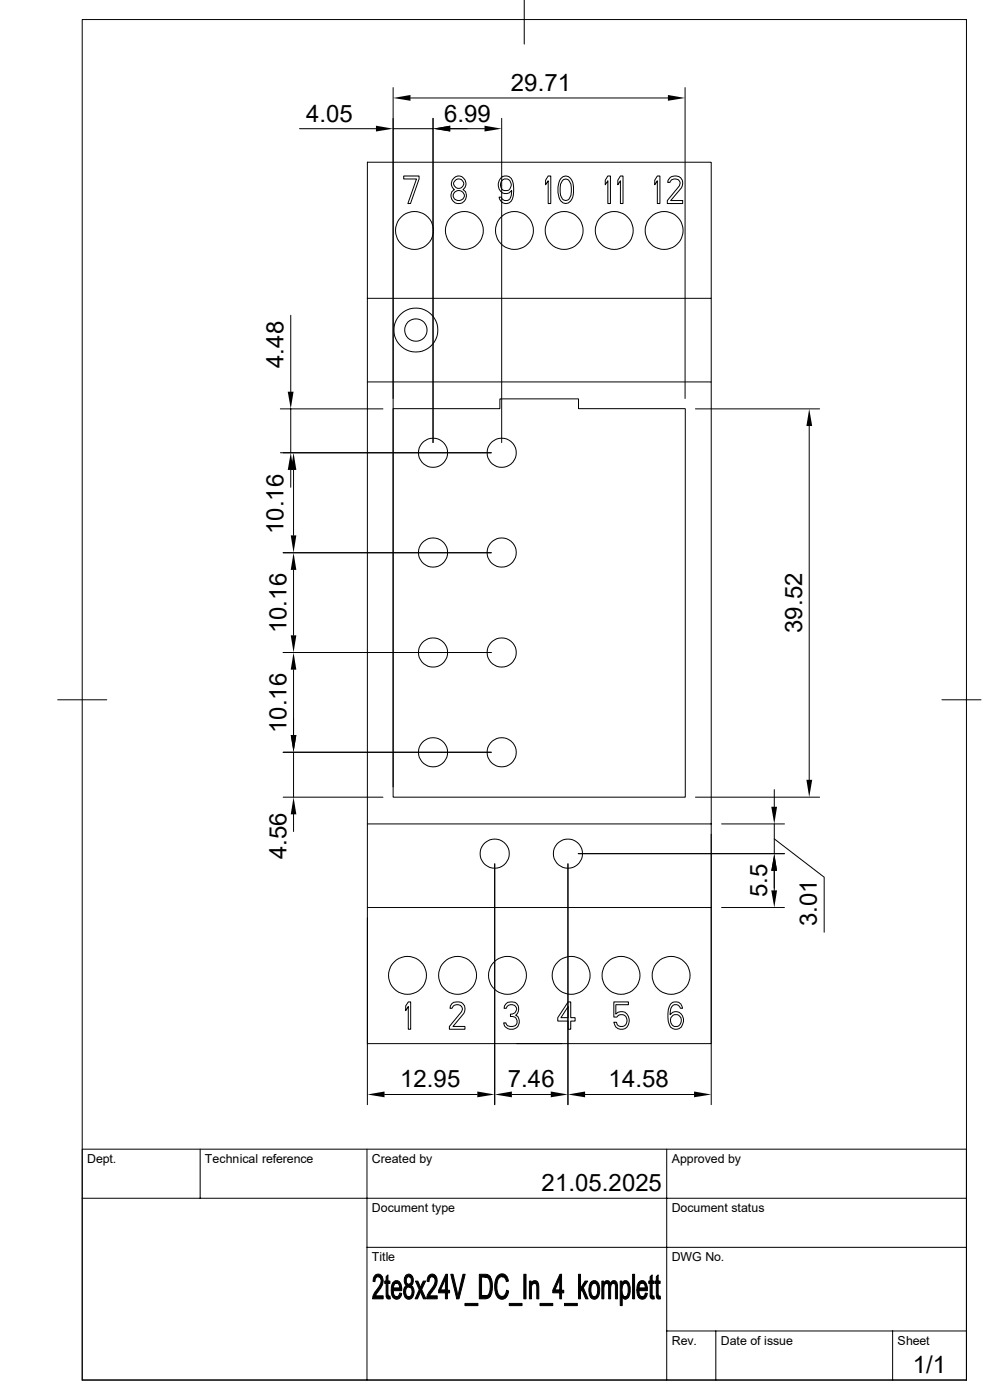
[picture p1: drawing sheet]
<svg xmlns="http://www.w3.org/2000/svg" width="210mm" height="297mm" viewBox="0 0 210 297" stroke-linecap="round" stroke-linejoin="round" font-family="sans-serif">
<g fill="none" stroke="#000" stroke-width=".21">
<path d="M17.4 4.1h187.6v288.7h-187.6zM83.4 18.6v148.3M111.2 0v9.4M145.3 18.6v65.9M63.5 27.3h16.3M83.4 27.3h8.5M85.6 37.3h3.3v.7l-1.8 5.2h-.6l1.8-5.2h-2.7zM87.1 20.8h54.6M91.9 25.1v68.8M95.5 27.3h7.3M96.2 37.8a1.55 1.55 0 0 1 2.3 .2 1.55 1.55 0 0 1-.3 2.2 1.65 1.65 0 0 1-.2 2.9 1.65 1.65 0 0 1-2.3-1.8l.1-.6 .6-.5a1.53 1.53 0 0 1-.2-2.4zM106.2 37.8a1.55 1.55 0 0 1 1.7-.4 1.55 1.55 0 0 1 1 1.5 6.4 6.4 0 0 1-.4 3.8 1.47 1.47 0 0 1-1.6 .4 1.47 1.47 0 0 1-1-1.3h.4a1.09 1.09 0 0 0 1.3 .8 1.09 1.09 0 0 0 .9-1.2v-1a1.57 1.57 0 0 1-1.7 .6 1.57 1.57 0 0 1-1.1-1.5l.2-1.1z"/>
<path d="M106.4 25.1v68.8M106.4 38.4a1.21 1.21 0 0 1 1.7 0 1.21 1.21 0 0 1 0 1.7 1.21 1.21 0 0 1-1.7 0 1.59 1.59 0 0 1 0-1.7zM116.3 37.3h.5v5.9h-.5v-4.8l-.6 .8v-1zM119 37.8a1.44 1.44 0 0 1 1.5-.3 1.44 1.44 0 0 1 1 1.2 4 4 0 0 1-.9 4.4 1.63 1.63 0 0 1-2.1-1.7 4.8 4.8 0 0 1 .5-3.6zM119.3 38.4a.87 .87 0 0 1 1.4 0 3.7 3.7 0 0 1-.2 4l-.5 .1a1.49 1.49 0 0 1-1.2-1.8l.1-1.6zM128.9 37.3h.6v5.9h-.6v-4.8l-.5 .8v-1zM131.6 37.3h.6v5.9h-.6v-4.8l-.5 .8v-1zM139.4 37.3h.6v5.9h-.6v-4.8l-.5 .8v-1zM142.1 37.7a1.63 1.63 0 0 1 2.2-.1 1.63 1.63 0 0 1 .3 2.2l-2.3 2.7h2.5v.7h-3.2v-.7l2.5-3a1.06 1.06 0 0 0-.4-1.5 1.06 1.06 0 0 0-1.4 .4l-.2 .3h-.5l.1-.5zM96.4 40.8a1.15 1.15 0 0 1 1.6-.2 1.15 1.15 0 0 1 .2 1.6 1.15 1.15 0 0 1-1.5 .1 1.15 1.15 0 0 1-.3-1.5zM61.7 66.9v16.2M77.9 63.3v158.1h73v-28.9"/>
<path d="M77.9 63.3v-28.9h73v28.9M77.9 63.3h73v17.7M59.5 86.7h21.7M59.5 96.1h44.7M61.7 86.7v9.4M61.7 99.7v3.7M62.3 99.7v13.9M77.9 81h73v93.8M83.4 86.7h22.6v-2.1h16.7v2.1h22.7v82.4h-62zM147.5 86.7h26.4M171.7 90.4v75M60.1 117.3h44.1"/>
<path d="M60.1 138.4h44.1M62.3 120.9v13.9M12.2 148.5h10.4M60.1 159.6h44.1M62.3 142.1v13.9M62.3 159.6v9.5M199.8 148.5h8.3M60.1 169.1h21.1M62.3 172.8v3.6M77.9 174.8h73v17.7h-73M147.5 169.1h26.4M150.9 177v57.4"/>
<path d="M153.1 174.8h13.3M164.3 174.8v6.3zM164.3 178l10.5 8.1v11.7M164.3 167.5v3.7M77.9 194.7v39.7M104.9 183.3v51.1M120.5 183.3v51.1M122.7 181.1h43.7M153.1 192.5h13.3M164.3 184.7v4.2M86.6 212.6h.5v5.8h-.5v-4.9l-.5 .9v-1zM95.9 212.9a1.85 1.85 0 0 1 2.7 .5 2.07 2.07 0 0 1-.2 1.6l-2.3 2.8h2.5v.6h-3.3v-.6l2.6-3.2a1.09 1.09 0 0 0-.6-1.5 1.09 1.09 0 0 0-1.4 .8h-.4v-.5z"/>
<path d="M107.4 212.9a1.6 1.6 0 0 1 2.4 .2 1.6 1.6 0 0 1-.4 2.3 1.6 1.6 0 0 1-.2 2.8 1.65 1.65 0 0 1-2.4-1.2h.5a1.19 1.19 0 0 0 1.8 .7 1.19 1.19 0 0 0 .1-1.9l-.9-.2v-.5a1.06 1.06 0 0 0 1.1-.6 1.06 1.06 0 0 0-.3-1.2 1.22 1.22 0 0 0-1.7 .6h-.5l.1-.5zM120.5 212.6h.6v3.3h.9v.7h-.9v1.8h-.6v-1.8h-2.2v-.7zM120.5 213.5v2.4h-1.5zM130.2 212.6h3.1v.5h-2.7v2a1.63 1.63 0 0 1 1.9-.4 1.63 1.63 0 0 1 1 1.6 1.66 1.66 0 0 1-1.3 2 1.66 1.66 0 0 1-2-1.4h.6a1.17 1.17 0 0 0 1.5 .8 1.17 1.17 0 0 0 .6-1.7 1.15 1.15 0 0 0-.9-.8 1.15 1.15 0 0 0-1.1 .6h-.7zM142.2 213a1.46 1.46 0 0 1 1.6-.4 1.46 1.46 0 0 1 1 1.3h-.4a1.08 1.08 0 0 0-1.3-.8 1.08 1.08 0 0 0-.9 1.2v1a1.63 1.63 0 0 1 2-.5 1.63 1.63 0 0 1 .8 1.9 1.61 1.61 0 0 1-1.6 1.7 1.61 1.61 0 0 1-1.6-1.7 6 6 0 0 1 .4-3.7zM81.6 232.2h19.7M108.6 232.2h8.2M109.6 221.4h9.6M124.1 232.2h23.1M17.4 254.2h187.6M42.5 243.8v10.4M77.9 243.8v49"/>
<path d="M141.4 243.8v49M205 243.8h-187.6v49M77.9 264.6h127.1M141.4 282.4h63.6M151.8 282.4v10.4M189.4 282.4v10.4"/>
<circle cx="97.3" cy="39" r="1.03"/>
<circle cx="87.9" cy="48.9" r="4"/>
<circle cx="98.5" cy="48.9" r="4"/>
<circle cx="109.1" cy="48.9" r="4"/>
<circle cx="119.7" cy="48.9" r="4"/>
<circle cx="130.3" cy="48.9" r="4"/>
<circle cx="140.9" cy="48.9" r="4"/>
<circle cx="88.2" cy="70" r="2.38"/>
<circle cx="88.2" cy="70" r="4.7"/>
<circle cx="91.9" cy="96.1" r="3.1"/>
<circle cx="106.4" cy="96.1" r="3.1"/>
<circle cx="91.9" cy="117.2" r="3.1"/>
<circle cx="106.4" cy="117.2" r="3.1"/>
<circle cx="91.9" cy="138.4" r="3.1"/>
<circle cx="106.4" cy="138.4" r="3.1"/>
<circle cx="91.9" cy="159.6" r="3.1"/>
<circle cx="106.4" cy="159.6" r="3.1"/>
<circle cx="105" cy="181.1" r="3.1"/>
<circle cx="120.5" cy="181.1" r="3.1"/>
<circle cx="86.4" cy="206.9" r="4"/>
<circle cx="97.1" cy="206.9" r="4"/>
<circle cx="107.6" cy="206.9" r="4"/>
<circle cx="121.2" cy="206.9" r="4"/>
<circle cx="131.7" cy="206.9" r="4"/>
<circle cx="142.4" cy="206.9" r="4"/>
<circle cx="143.4" cy="216.6" r="1.25"/>
</g>
<g fill="#000" stroke="#000" stroke-width=".21">
<path d="M79.6 270.6a.92 .92 0 0 1 1.5 .2l-1.3 .2-.3 .9-.4-.1 .2-.8z" fill-rule="evenodd"/>
<path d="M80.2 270.8h.9a3 3 0 0 1-.9 3.3l-.6 .8h1.7v.6h-2.3l.4-1.1 .8-1.1a1.65 1.65 0 0 0 .2-2.4z" fill-rule="evenodd"/>
<path d="M81.9 270.8l.4-.3v1.3h.4v.5h-.4v2.2l.1 .5h.1h-.6v-2.7h-.3v-.5h.3z" fill-rule="evenodd"/>
<path d="M81.9 275h.8l.1 .5h-.6z" fill-rule="evenodd"/>
<path d="M83.3 272.2h.8l-.4 .2-.3 .9h1.8v.5h-1.8l.2 .9 .6 .4h-.9a3.3 3.3 0 0 1 0-2.9z" fill-rule="evenodd"/>
<path d="M83.4 272.1a.98 .98 0 0 1 1.1-.3 .98 .98 0 0 1 .6 1l.1 .5h-1.8h1.4v-.2l-.4-.9z" fill-rule="evenodd"/>
<path d="M83.3 275.1h1l.4-.4 .1-.4 .4 .1a1.05 1.05 0 0 1-.6 1.2 1.05 1.05 0 0 1-1.3-.4z" fill-rule="evenodd"/>
<path d="M86.1 270.6a.86 .86 0 0 1 1.4 .2h-.8a.86 .86 0 0 0-.5 .9 .86 .86 0 0 0 .5 .8h.8l-.3 .2 .3 .3h-.8a1.15 1.15 0 0 0-.7 1.1 1.15 1.15 0 0 0 .7 1l-.8 .1a1.8 1.8 0 0 1 .4-2.5 1.57 1.57 0 0 1-.2-2.1z" fill-rule="evenodd"/>
<path d="M86.7 270.8h.8l.2 .5v.6l-.2 .6h-.8a.89 .89 0 0 0 .5-.8 .89 .89 0 0 0-.5-.9z" fill-rule="evenodd"/>
<path d="M86.7 273h.8a1.8 1.8 0 0 1-.6 2.6l-.5-.1-.5-.3 .8-.1a1.15 1.15 0 0 0 .7-1 1.15 1.15 0 0 0-.7-1.1z" fill-rule="evenodd"/>
<path d="M88.1 271.8h.5l1.7 3.7h-.5z" fill-rule="evenodd"/>
<path d="M88.9 273.6l.3 .5-.6 1.4h-.5z" fill-rule="evenodd"/>
<path d="M89.8 271.8h.5l-.8 1.8-.3-.5z" fill-rule="evenodd"/>
<path d="M91.1 270.6a.88 .88 0 0 1 1.4 .2l-1.2 .2-.3 .9-.4-.1 .2-.8z" fill-rule="evenodd"/>
<path d="M91.7 270.8h.8a2.9 2.9 0 0 1-.8 3.3l-.6 .8h1.7v.6h-2.3a6.5 6.5 0 0 1 1.5-2.8 1.13 1.13 0 0 0-.3-1.9z" fill-rule="evenodd"/>
<path d="M94.9 270.3v3.4h-1.5h1.1v-2.3z" fill-rule="evenodd"/>
<path d="M94.6 270.3h.3l-1.5 3.4h2v.6h-.5v1.2h-.4v-1.2h-1.5v-.6z" fill-rule="evenodd"/>
<path d="M95.6 270.3h.5l1.1 4.7-.3 .5z" fill-rule="evenodd"/>
<path d="M98.6 276.5h2.8v.5h-2.8z" fill-rule="evenodd"/>
<path d="M98.2 270.3h.5l-1.3 5.2h-.5z" fill-rule="evenodd"/>
<path d="M101.7 270.3l1.7 .1 .6 .5h-1.8v4l1.8 .1-.6 .5h-1.7z" fill-rule="evenodd"/>
<path d="M102.8 270.9h1.2l.4 1 .1 .9-.1 1.3-.4 .9-1.8-.1h.6a1.13 1.13 0 0 0 1.2-1.4v-.1a2.37 2.37 0 0 0-.7-2.4z" fill-rule="evenodd"/>
<path d="M105.5 270.7a1.23 1.23 0 0 1 2 .1h-1a1.55 1.55 0 0 0-1.1 2v.1a1.82 1.82 0 0 0 1.1 2.1l.9 .1a1.3 1.3 0 0 1-1.4 .4 1.3 1.3 0 0 1-.9-1.2l-.2-1.7a3.1 3.1 0 0 1 .6-1.9z" fill-rule="evenodd"/>
<path d="M107.4 273.7l.5 .2-.4 1.1h-1a1.2 1.2 0 0 0 .9-1.3z" fill-rule="evenodd"/>
<path d="M106.5 270.8h1l.4 1-.5 .1-.4-.9z" fill-rule="evenodd"/>
<path d="M108 276.5h2.7v.5h-2.7z" fill-rule="evenodd"/>
<path d="M111.1 270.3h.5v5.2h-.5z" fill-rule="evenodd"/>
<path d="M112.3 271.8h.4v.5h.4l-.2 .2-.2 .5v2.5h-.4z" fill-rule="evenodd"/>
<path d="M112.7 272.2h.7z" fill-rule="evenodd"/>
<path d="M113.1 271.8a.9 .9 0 0 1 .9 .1 .9 .9 0 0 1 .3 .9v2.7h-.4l-.1-2.8-.3-.5h-.8z" fill-rule="evenodd"/>
<path d="M114.6 276.5h2.7v.5h-2.7z" fill-rule="evenodd"/>
<path d="M119.1 270.3v3.4h-1.4h1v-2.3z" fill-rule="evenodd"/>
<path d="M118.8 270.3h.3l-1.4 3.4h1.9v.6h-.5v1.2h-.4v-1.2h-1.4v-.6z" fill-rule="evenodd"/>
<path d="M119.8 276.5h2.7v.5h-2.7z" fill-rule="evenodd"/>
<path d="M122.7 270.3h.4v3l.3 .3-.3 .5v1.4h-.4z" fill-rule="evenodd"/>
<path d="M124.1 271.8h.6l-1 1.4 1.1 2.3h-.6l-.8-1.9-.3-.3z" fill-rule="evenodd"/>
<path d="M125.2 272.2h.9a1.67 1.67 0 0 0-.7 2.2l.2 .4 .5 .3-.9-.1a3.8 3.8 0 0 1 0-2.8z" fill-rule="evenodd"/>
<path d="M125.4 271.9a1.11 1.11 0 0 1 1.3 0 1.11 1.11 0 0 1 .5 1.2 2.06 2.06 0 0 1-.9 2.5h-.5l-.5-.5h.8a1.8 1.8 0 0 0 .5-2.4l-.3-.5h-1.1z" fill-rule="evenodd"/>
<path d="M127.7 271.8h.4v.5h.3l-.2 .4-.1 .5v2.3h-.4z" fill-rule="evenodd"/>
<path d="M128.1 272.2h.6z" fill-rule="evenodd"/>
<path d="M128.4 271.9l.6-.2 .5 .6-1.4-.1z" fill-rule="evenodd"/>
<path d="M129 272.4l.5-.1v-.1h.6l-.2 .1-.3 .5-.1 2.7h-.4v-2.7z" fill-rule="evenodd"/>
<path d="M129.8 271.9a.76 .76 0 0 1 .9-.1 .76 .76 0 0 1 .3 .9v2.8h-.4v-2.7a.47 .47 0 0 0-.5-.6h-.6z" fill-rule="evenodd"/>
<path d="M131.6 271.8h.4v.4l.4 .1a2.33 2.33 0 0 0 .1 2.8l.9 .1h-1.4v1.8h-.4z" fill-rule="evenodd"/>
<path d="M132 272.1l.6 .1h-.6z" fill-rule="evenodd"/>
<path d="M132.2 271.8a1.05 1.05 0 0 1 1.4 1.3l.1 1-.3 .9v.2l-.8-.1a2.08 2.08 0 0 0 .5-2.6l-.3-.3-.8-.1z" fill-rule="evenodd"/>
<path d="M132 275.2h1.3a.73 .73 0 0 1-.6 .4 .73 .73 0 0 1-.7-.4z" fill-rule="evenodd"/>
<path d="M134.2 270.3h.4v5.2h-.4z" fill-rule="evenodd"/>
<path d="M135.4 272.2h.8l-.4 .2-.2 .9h1.7v.5h-1.8l.2 .9 .6 .4h-.9a3.4 3.4 0 0 1 0-2.9z" fill-rule="evenodd"/>
<path d="M135.7 271.9a1.07 1.07 0 0 1 1.1 0 1.07 1.07 0 0 1 .5 1v.4h-1.7h1.3l-.1-.6-.3-.5h-1.1z" fill-rule="evenodd"/>
<path d="M135.4 275.1h1l.4-.4 .1-.4 .4 .1a1.05 1.05 0 0 1-.6 1.2 1.05 1.05 0 0 1-1.3-.4z" fill-rule="evenodd"/>
<path d="M137.9 270.8l.4-.3v1.3h.4v.5h-.4v2.5l.3 .2h-.7v-2.7h-.3v-.5h.3z" fill-rule="evenodd"/>
<path d="M137.9 275h.8l.1 .5-.2 .1a.58 .58 0 0 1-.7-.6z" fill-rule="evenodd"/>
<path d="M139.2 270.8l.4-.3v1.3h.4v.5h-.4v2.2l.1 .5h.2h-.7v-2.7h-.3v-.5h.3z" fill-rule="evenodd"/>
<path d="M139.2 275h.8l.1 .5h-.6z" fill-rule="evenodd"/>
</g>
<g fill="#000">
<path d="M79.8 26.7l3.6 .6-3.6 .6zM83.4 20.8l3.7-.6v1.2zM91.9 27.3l3.6-.6v1.2zM102.8 26.7l3.6 .6-3.6 .6zM141.7 20.2l3.6 .6-3.6 .6zM61.7 96.1l.6 3.6h-1.3zM61 83.1h1.3l-.6 3.6zM62.3 96.1l.6 3.6h-1.2zM171.7 86.7l.6 3.7h-1.2zM61.7 113.6h1.2l-.6 3.7zM62.3 117.3l.6 3.6h-1.2zM61.7 134.8h1.2l-.6 3.6z"/>
<path d="M62.3 138.4l.6 3.7h-1.2zM61.7 156h1.2l-.6 3.6zM62.3 169.1l.6 3.7h-1.2zM163.6 171.2h1.2l-.5 3.6zM171.1 165.4h1.2l-.6 3.7zM163.6 188.9h1.2l-.5 3.6zM164.3 181.1l.5 3.6h-1.2zM77.9 232.2l3.7-.6v1.2zM101.3 231.6l3.6 .6-3.6 .6zM104.9 232.2l3.7-.6v1.2zM116.8 231.6l3.7 .6-3.7 .6zM120.5 232.2l3.6-.6v1.2z"/>
<path d="M147.2 231.6l3.7 .6-3.7 .6z"/>
</g>
<g font-size="5.1">
<text x="108.4" y="19.3">29.71</text>
<text x="64.9" y="25.8">4.05</text>
<text x="94.2" y="25.8">6.99</text>
<text x="60.2" y="78.1" transform="rotate(-90 60.2 78.1)">4.48</text>
<text x="60.2" y="113.3" transform="rotate(-90 60.2 113.3)">10.16</text>
<text x="60.7" y="134.4" transform="rotate(-90 60.7 134.4)">10.16</text>
<text x="170.1" y="134.3" transform="rotate(-90 170.1 134.3)">39.52</text>
<text x="60.7" y="155.5" transform="rotate(-90 60.7 155.5)">10.16</text>
<text x="60.7" y="182.2" transform="rotate(-90 60.7 182.2)">4.56</text>
<text x="162.7" y="190.4" transform="rotate(-90 162.7 190.4)">5.5</text>
<text x="173.3" y="196.6" transform="rotate(-90 173.3 196.6)">3.01</text>
<text x="84.9" y="230.7">12.95</text>
<text x="107.7" y="230.7">7.46</text>
<text x="129.1" y="230.7">14.58</text>
<text x="114.9" y="252.6">21.05.2025</text>
<text x="193.6" y="291.4">1/1</text>
</g>
<g font-size="2.6">
<text x="18.5" y="246.7">Dept.</text>
<text x="43.5" y="246.7">Technical reference</text>
<text x="78.9" y="246.7">Created by</text>
<text x="142.5" y="246.7">Approved by</text>
<text x="78.9" y="257.1">Document type</text>
<text x="142.5" y="257.1">Document status</text>
<text x="78.9" y="267.5">Title</text>
<text x="142.5" y="267.5">DWG No.</text>
<text x="142.5" y="285.3">Rev.</text>
<text x="152.9" y="285.3">Date of issue</text>
<text x="190.4" y="285.3">Sheet</text>
</g>
</svg>
